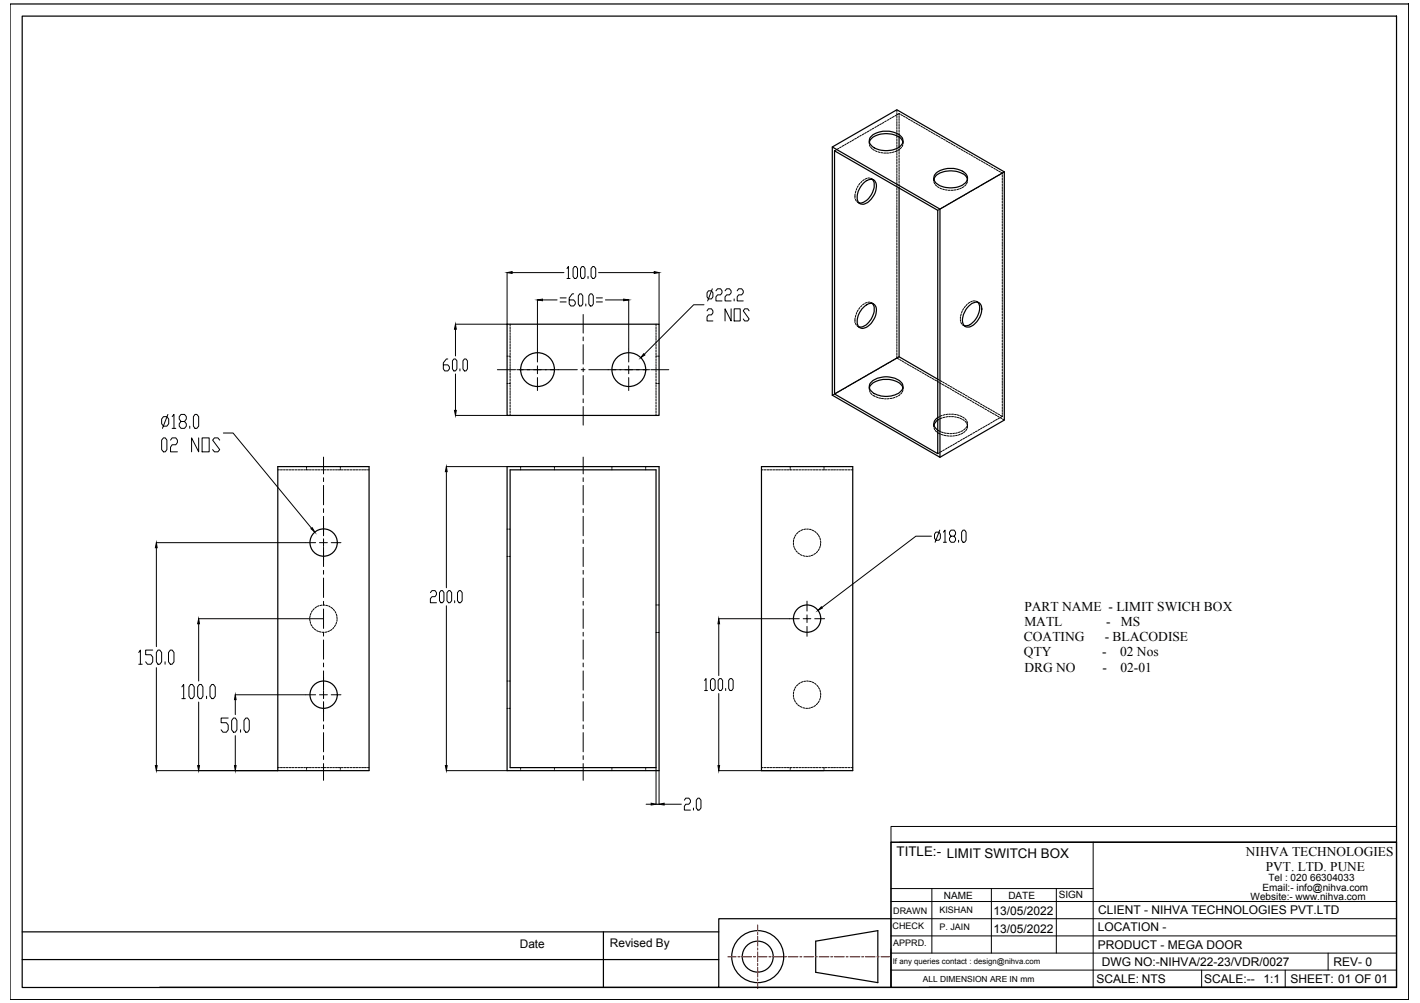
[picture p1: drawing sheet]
<svg xmlns="http://www.w3.org/2000/svg" width="297mm" height="210mm" viewBox="0 0 297 210" stroke-linecap="round" stroke-linejoin="round" font-family="sans-serif">
<!-- layer: 0 -->
<g fill="none" stroke="#000" stroke-width=".25">
<path d="M2.1 .8h292.6v208.4h-292.6zM4.6 3.4h287.5v203.3h-287.5zM174.1 30.8l22.5 13v51.9l-22.5-13zM174.1 30.8l13.5-7.8 22.5 13M174.6 31.6l21.6 12.4v50.9l-21.6-12.4zM180.8 38.2a1.43 1.43 0 0 1 2.4 0 4 4 0 0 1-2.5 4.5 1.29 1.29 0 0 1-1.4-1.7 4.7 4.7 0 0 1 1.5-2.8zM182.5 37.5a3 3 0 0 1-.6 3.7 2.64 2.64 0 0 1-2.2 1.2M182.6 28.2a4.9 4.9 0 0 1 6.2 .7 1.66 1.66 0 0 1-1.3 2.2 4.8 4.8 0 0 1-5.5-1 1.45 1.45 0 0 1 .6-1.9zM187.9 28.6a5.2 5.2 0 0 0-5.8 .6l-.3 .5M187.9 28.5a1.93 1.93 0 0 1 1 1.2M188.1 28.7v2.1M188.1 39.4v35.3"/>
<path d="M195.8 36.2a5.1 5.1 0 0 1 6.3 .2 1.49 1.49 0 0 1-.7 2.3 5.2 5.2 0 0 1-5.7-.6 1.39 1.39 0 0 1 .1-1.9zM202.4 37.5a3.1 3.1 0 0 0-2.9-1.7 4.2 4.2 0 0 0-4 1.4l-.1 .3M210.1 36v51.9l-13.5 7.8M210.1 36l-13.5 7.8M106.1 67.8h31.8v19.1h-31.8zM180.3 64.7a2.06 2.06 0 0 1 2.5-1 2.61 2.61 0 0 1-.1 3.3 2.29 2.29 0 0 1-2.9 1.5 3 3 0 0 1 .5-3.8zM182.5 63.5a2.99 2.99 0 0 1-.6 3.7 2.56 2.56 0 0 1-2.2 1.2M188.1 74.7l-13.5 7.8M188.1 74.7l8.1 4.7M202.5 64.2a1.75 1.75 0 0 1 2.6-.5 3.7 3.7 0 0 1-1.5 4.4 1.36 1.36 0 0 1-1.8 .1 1.36 1.36 0 0 1-.4-1.7l.1-.7zM203 67.9l-.6 .3h-.6M204.5 63.3a2.95 2.95 0 0 1-.3 3.4l-1.3 1.2"/>
<path d="M58.1 97.6h19.1v63.7h-19.1zM106.1 97.6h31.8v63.7h-31.8zM106.7 98.3h30.5v62.3h-30.5zM159.3 97.6h19.1v63.7h-19.1zM181.8 81.2a3.8 3.8 0 0 1 4.2-1.8 3.2 3.2 0 0 1 2.9 1.8M182.1 80.1a4.7 4.7 0 0 1 6.7 .2 1.61 1.61 0 0 1-1.3 2.2 4.7 4.7 0 0 1-5.5-1l-.2-.7zM196.2 87.4a1.47 1.47 0 0 0-.9 1.3 1.47 1.47 0 0 0 .9 1.3M196.2 87.9l-.5 .4-.3 .6M186.4 176.3h105.7v30.3h-105.7zM4.6 195h145.8M126.2 195v11.7M170.6 197l13-2.2v10.8l-13-2.1z"/>
<path d="M186.4 192.3h-36v14.3h-117M4.6 200.8h145.8M150.4 206.6h36M194.3 206.6h97.8"/>
<circle cx="112.4" cy="77.3" r="3.5"/>
<circle cx="131.5" cy="77.3" r="3.5"/>
<circle cx="67.7" cy="113.5" r="2.86"/>
<circle cx="168.8" cy="129.5" r="2.86"/>
<circle cx="67.7" cy="145.4" r="2.86"/>
<circle cx="158.5" cy="200.2" r="5.4"/>
<circle cx="158.5" cy="200.2" r="3.2"/>
</g>
<g fill="none" stroke="#000" stroke-width=".21">
<path d="M174.9 31.4l-.3 .2M175.5 31.1l-.4 .1M176 30.8l-.4 .1M176.5 30.4l-.4 .2M177 30.1l-.3 .2M177.5 29.8l-.3 .2M178.1 29.5l-.4 .2M178.6 29.2l-.3 .2M179 40l-.1 .4M179.1 28.9l-.3 .2M179.2 39.4l-.1 .4M179.5 38.9l-.2 .3"/>
<path d="M179.6 28.6l-.3 .2M179.9 38.4l-.3 .3M180.2 28.3l-.4 .2M180.3 38l-.3 .3M180.7 28l-.3 .2M180.8 37.6l-.3 .2M181.2 27.7l-.3 .2M181.3 37.3l-.3 .2M181.5 37.3h.4M181.8 27.4l-.4 .2M181.8 29.7v.4M181.8 29.5v.5"/>
<path d="M181.9 30.3l.1 .4M182.1 37.3l.4 .2M182.1 30.8l.3 .3M182.3 27.1l-.4 .2M182.3 37.4l.4 .3M182.6 31.3l.3 .2M182.8 26.8l-.4 .2M183.1 31.6l.4 .1M183.3 26.5l-.3 .2M183.7 31.8l.4 .1M183.8 26.2l-.3 .2M184.3 31.9l.3 .1"/>
<path d="M184.4 25.9l-.4 .2M184.9 32h.4M184.9 25.6l-.3 .2M185.4 25.3l-.3 .2M185.4 32h.5M186 25l-.4 .2M186.5 31.9l-.4 .1M186.5 24.7l-.4 .2M187 24.4l-.4 .2M187.1 31.8l-.4 .1M187.5 24.1l-.3 .2M187.6 31.6l-.4 .1"/>
<path d="M187.6 23v.4M187.6 23.6v.4M187.6 24.2v.4M187.6 24.8v.4M187.6 25.4v.5M187.6 26v.4M187.6 26.7v.3M187.6 27.2v.5M187.6 27.8v.5M187.6 28.5v.4M187.6 29.1v.3M187.6 29.7v.4"/>
<path d="M187.6 30.3v.4M187.6 30.9v.4M187.6 31.5v.4M187.6 32.1v.4M187.6 32.7v.4M187.6 33.3v.4M187.6 33.9v.4M187.6 34.5v.4M187.6 35.1v.4M187.6 35.7v.4M187.6 36.4v.3M187.6 36.9v.5"/>
<path d="M187.6 37.5v.5M187.6 38.2v.4M187.6 38.8v.3M187.6 39.4v.4M187.6 40v.4M188.1 23.8l.2 .1M188.1 23.8v.2M188.1 24.2v.4M188.1 24.8v.4M188.1 25.4v.4M188.1 26v.4M188.1 26.6v.4"/>
<path d="M188.1 27.2v.4M188.1 27.8v.5M188.1 28.4v.3M188.1 30.8v.2M188.1 31.2v.5M188.1 31.8v.4M188.1 32.5v.3M188.1 33v.5M188.1 33.6v.5M188.1 34.3v.4M188.1 34.9v.4M188.1 35.5v.4"/>
<path d="M188.1 36.1v.4M188.1 36.7v.4M188.1 37.3v.4M188.1 37.9v.4M188.1 38.5v.4M188.1 39.1v.3M188.1 23.8l-.4 .2M188.2 31.3l-.4 .2M188.5 24l.3 .2M188.6 30.8l-.3 .3M188.8 30.3l-.1 .4M188.9 29.7v.4"/>
<path d="M188.9 29.5v.5M189 24.3l.3 .2M189.5 24.6l.4 .2M190 24.9l.4 .2M190.5 25.2l.4 .2M191.1 25.5l.3 .2M191.6 25.8l.4 .2M192.1 26.1l.4 .2M192.6 26.4l.4 .2M193.2 26.7l.3 .2M193.7 27l.3 .2M194.2 27.3l.4 .2"/>
<path d="M194.8 27.6l.3 .2M195.3 27.9l.3 .2M195.3 37.3v.5M195.4 37.5v.4M195.4 38.1l.1 .4M195.7 38.6l.2 .3M195.8 28.2l.4 .2M196.1 39.1l.3 .2M196.3 28.5l.4 .2M196.6 39.4l.4 .1M196.8 28.9l.4 .1M197.2 39.6l.4 .1"/>
<path d="M197.4 29.2l.3 .1M197.8 39.7l.3 .1M197.9 29.4l.3 .3M198.4 39.8h.3M198.4 29.7l.4 .3M199 39.8h.4M199 30l.3 .3M199.5 30.3l.3 .3M200 39.7l-.5 .1M200 30.7l.3 .1M200.5 31l.4 .1M200.6 39.6l-.4 .1"/>
<path d="M201 31.3l.4 .2M201.1 39.4l-.4 .1M201.6 31.6l.3 .2M201.6 39.1l-.3 .2M202.1 38.6l-.3 .3M202.1 31.9l.3 .2M202.3 38.1l-.1 .4M202.3 37.5l.1 .4M202.4 37.3v.5M202.6 32.2l.4 .2M203.1 32.5l.4 .2M203.4 39.9l-.4 .2"/>
<path d="M203.7 32.8l.3 .2M203.9 39.6l-.4 .2M204.2 33.1l.3 .2M204.4 39.3l-.4 .2M204.7 33.4l.3 .2M204.9 39l-.3 .2M205.3 33.7l.3 .2M205.4 38.7l-.3 .1M205.8 34l.3 .2M206 38.3l-.4 .3M206.3 34.3l.4 .2M206.5 38l-.4 .3"/>
<path d="M206.8 34.6l.4 .2M207 37.7l-.3 .3M207.3 34.9l.4 .2M207.5 37.5l-.3 .2M207.9 35.2l.3 .2M208.1 37.2l-.4 .2M208.4 35.5l.3 .2M208.6 36.9l-.4 .1M208.9 35.8l.4 .2M209.1 36.6l-.3 .1M209.5 36.1l.2 .1M209.7 36.2l-.4 .2"/>
<path d="M209.7 36.2v.2M209.7 36.6v.4M209.7 37.2v.5M209.7 37.8v.5M209.7 38.5v.3M209.7 39.1v.4M209.7 39.7v.4M106.1 57.1v10.7h-10.8M107.1 57.1h10.9M118.6 56.2l.3-.4v2.5M118.6 58.3h.6M120.2 55.8h.3l.3 .4v1.7l-.3 .4h-.3l-.3-.4v-1.7z"/>
<path d="M121.7 55.8h.4l.3 .4v1.7l-.3 .4h-.4l-.3-.4v-1.7zM123 57.9v.4M124 55.8h.3l.3 .4v1.7l-.3 .4h-.3l-.4-.4v-1.7zM125.2 57.1h11.6M137.9 57.1v10.7M178.9 40.6l-.1 .9M178.9 41.7l.2 .4M179.3 42.2l.4 .2M179.4 42.4l.5 .2M187.6 40.6v.4M187.6 41.2v.4M187.6 41.8v.4"/>
<path d="M187.6 42.4v.4M187.6 43v.4M187.6 43.6v.4M187.6 44.2v.4M187.6 44.8v.4M187.6 45.4v.4M187.6 46v.4M187.6 46.6v.5M187.6 47.2v.5M187.6 47.9v.3M187.6 48.5v.4M187.6 49.1v.4"/>
<path d="M187.6 49.7v.4M187.6 50.3v.4M187.6 50.9v.4M187.6 51.5v.4M187.6 52.1v.4M187.6 52.7v.4M187.6 53.3v.4M187.6 53.9v.4M187.6 54.5v.4M187.6 55.1v.4M187.6 55.7v.4M187.6 56.3v.5"/>
<path d="M187.6 56.9v.4M187.6 57.6v.3M187.6 58.2v.4M187.6 58.7v.5M187.6 59.4v.4M187.6 60v.4M196.5 43.8l-.3 .2M197 43.5l-.3 .2M197.6 43.2l-.4 .2M198.1 42.9l-.3 .2M198.6 42.6l-.3 .2M199.2 42.3l-.4 .2"/>
<path d="M199.7 42l-.4 .2M200.2 41.7l-.4 .2M200.7 41.4l-.4 .2M201.2 41.1l-.3 .2M201.8 40.8l-.4 .2M202.3 40.5l-.3 .2M202.8 40.2l-.3 .2M209.7 40.3v.4M209.7 40.9v.4M209.7 41.5v.4M209.7 42.1v.4M209.7 42.7v.4"/>
<path d="M209.7 43.3v.4M209.7 43.9v.4M209.7 44.5v.4M209.7 45.1v.4M209.7 45.7v.4M209.7 46.3v.4M209.7 46.9v.5M209.7 47.6v.3M209.7 48.2v.3M209.7 48.8v.4M209.7 49.3v.5M209.7 50v.4"/>
<path d="M209.7 50.6v.4M209.7 51.2v.4M209.7 51.8v.4M209.7 52.4v.4M209.7 53v.4M209.7 53.6v.4M209.7 54.2v.4M209.7 54.8v.4M209.7 55.4v.4M209.7 56v.4M209.7 56.6v.5M209.7 57.3v.3"/>
<path d="M209.7 57.9v.3M209.7 58.4v.5M209.7 59v.5M209.7 59.7v.4M93.7 75.1h-.3l-.7 .8v1.3l.3 .4h.7l.3-.4v-.4l-.3-.4h-1M94.9 75.1h.4l.3 .4v1.7l-.3 .4h-.4l-.3-.4v-1.7zM95.3 68.9v5.6M95.3 78.3v7.6M96.2 77.2v.4M97.1 75.1h.4l.3 .4v1.7l-.3 .4h-.4l-.3-.4v-1.7zM104 77.4h3.9M106.1 74.5h.2"/>
<path d="M106.5 74.5h.2M106.7 67.8v.4M106.7 68.4v.4M106.7 69v.4M106.7 69.6v.4M106.7 70.2v.4M106.7 70.8v.4M106.7 71.4v.4M106.7 72v.5M106.7 72.6v.5M106.7 73.3v.3M106.7 73.9v.3"/>
<path d="M106.7 74.5v.4M106.7 75.1v.4M106.7 75.7v.4M106.7 76.3v.4M106.7 76.9v.4M106.7 77.5v.4M106.7 78.1v.4M106.7 78.7v.4M106.7 79.3v.4M106.7 79.9v.4M108.1 77.4h12.7M112.4 76.6v.8h-.8"/>
<path d="M112.4 62.8v13M112.4 79v2.7M113.2 77.4h-.8v.8M113.5 62.8h3M117.2 62.3h1.2M117.2 63.2h1.2M120 61.5h-.3l-.6 .8v1.3l.3 .4h.6l.3-.4v-.4l-.3-.4h-.9M121.3 61.5h.3l.3 .4v1.7l-.3 .4h-.3l-.3-.4v-1.7zM121.6 77.4h.8M122 65.8v3.9M122 70.5v.8M122 72.1v4.1"/>
<path d="M122 77v.8M122 78.6v4M122.5 63.6v.4M123.2 77.4h12.7M123.5 61.5h.3l.3 .4v1.7l-.3 .4h-.3l-.3-.4v-1.7zM124.7 62.3h1.3M124.7 63.2h1.3M126.6 62.8h3.9M131.5 76.6v.8h-.8M131.5 62.8v13M131.5 79v2.7M132.3 77.4h-.8v.8"/>
<path d="M136.1 77.4h3.8M137.2 67.8v.4M137.2 68.4v.4M137.2 69v.4M137.2 69.6v.4M137.2 70.2v.4M137.2 70.8v.4M137.2 71.4v.4M137.2 72v.5M137.2 72.6v.5M137.2 73.3v.3M137.2 73.9v.3"/>
<path d="M137.2 74.5v.4M137.2 75.1v.4M137.2 75.7v.4M137.2 76.3v.4M137.2 76.9v.4M137.2 77.5v.4M137.2 78.1v.4M137.2 78.7v.4M137.2 79.3v.4M137.2 79.9v.4M137.2 74.5h.3M137.7 74.5h.2"/>
<path d="M147.3 63.8h-2.2l-10.3 10.4M147.9 65.1l.3-.5h.6l.3 .5v.4l-.3 .4h-.6l-.3 .4v.9h1.2M148.2 60.9h.6l.3 .4v.8l-.3 .5h-.6l-.3-.5v-.8zM149 60.4l-1 2.6M149.8 60.9l.3-.5h.6l.3 .5v.4l-.3 .4h-.6l-.3 .4v.9h1.2M151.7 60.9l.3-.5h.6l.3 .5v.4l-.3 .4h-.6l-.3 .4v.9h1.2M152.9 64.6v2.6l-1.2-2.6v2.6M153.6 64.6h1.2v2.6h-1.2zM153.6 62.6v.4M154.2 60.9l.3-.5h.6l.4 .5v.4l-.4 .4h-.6l-.3 .4v.9h1.3M156.7 65.1l-.3-.5h-.6l-.3 .5 1.2 1.6-.3 .5h-.6l-.3-.5M178.9 66.5l-.1 1"/>
<path d="M178.9 67.7l.2 .3M179 66l-.1 .4M179.2 79.8l-.4 .2M179.2 65.4l-.1 .4M179.3 68.2l.4 .2M179.4 68.3l.5 .3M179.5 64.9l-.2 .3M179.7 79.5l-.3 .2M179.9 64.4l-.3 .3M180.2 79.2l-.3 .2M180.3 64l-.3 .2M180.8 63.6l-.3 .2"/>
<path d="M180.8 78.9l-.4 .2M181.3 63.3l-.3 .1M181.3 78.6l-.3 .2M181.8 78.3l-.3 .2M181.9 63.2l-.4 .1M182.1 63.3l.4 .2M182.3 63.4l.4 .2M182.4 78l-.4 .2M182.9 77.7l-.4 .2M183.4 77.4l-.4 .2M183.9 77.1l-.3 .2M184.4 76.8l-.3 .1"/>
<path d="M185 76.4l-.4 .3M185.5 76.1l-.3 .3M186 75.8l-.3 .3M186.5 75.6l-.3 .2M187.1 75.3l-.4 .2M187.3 75.1l.3-.2 .4 .3M187.6 60.6v.4M187.6 61.2v.4M187.6 61.8v.4M187.6 62.4v.4M187.6 63v.4M187.6 63.6v.4"/>
<path d="M187.6 64.2v.4M187.6 64.8v.4M187.6 65.4v.4M187.6 66v.4M187.6 66.6v.4M187.6 67.3v.3M187.6 67.8v.5M187.6 68.4v.5M187.6 69.1v.4M187.6 69.7v.4M187.6 70.3v.4M187.6 70.9v.4"/>
<path d="M187.6 71.5v.4M187.6 72.1v.4M187.6 72.7v.4M187.6 73.3v.4M187.6 73.9v.4M187.6 74.5v.4M188.2 75.3l.3 .2M188.7 75.6l.3 .2M189.2 75.9l.4 .2M189.8 76.2l.3 .2M190.3 76.5l.4 .2M190.8 76.8l.4 .2"/>
<path d="M191.3 77.1l.4 .2M191.8 77.4l.4 .2M192.4 77.7l.3 .2M192.9 78l.4 .2M193.4 78.3l.4 .2M194 78.6l.3 .2M194.5 78.9l.3 .2M195 79.2l.4 .2M195.5 79.5l.4 .2M196.1 79.8l.3 .2M196.2 79.4l.3 .2M196.7 79.7l.3 .2"/>
<path d="M197.2 80l.4 .2M200.9 66.9v.4M200.9 66.3v.4M201 67.5l.2 .3M201.1 65.7l-.2 .4M201.3 65.1l-.1 .4M201.3 68l.4 .1M201.5 68.1l.4 .2M201.6 64.6l-.2 .3M202 64.1l-.3 .3M202.3 63.7l-.2 .3M202.8 63.3l-.3 .2"/>
<path d="M203.4 63l-.4 .2M203.6 63h.4M204.2 63l.3 .3M204.3 63.1l.5 .3M209.7 60.3v.4M209.7 60.9v.4M209.7 61.5v.4M209.7 62.1v.4M209.7 62.7v.4M209.7 63.3v.4M209.7 63.9v.4M209.7 64.5v.4"/>
<path d="M209.7 65.1v.4M209.7 65.7v.4M209.7 66.3v.4M209.7 67v.3M209.7 67.5v.4M209.7 68.1v.5M209.7 68.7v.5M209.7 69.4v.4M209.7 70v.4M209.7 70.6v.4M209.7 71.2v.4M209.7 71.8v.4"/>
<path d="M209.7 72.4v.4M209.7 73v.4M209.7 73.6v.4M209.7 74.2v.4M209.7 74.8v.4M209.7 75.4v.4M209.7 76v.4M209.7 76.7v.3M209.7 77.2v.4M209.7 77.8v.5M209.7 78.5v.4M209.7 79.1v.3"/>
<path d="M209.7 79.7v.4M34.2 87.2h.7l.4 .5v1l-.4 .5h-.7l-.4-.5v-1zM34.2 91.6h.4l.3 .5v2l-.3 .5h-.4l-.4-.5v-2zM35.1 86.7l-1.1 2.9M35.7 92.1l.3-.5h.8l.3 .5v.5l-.3 .5h-.8l-.3 .5v1h1.4M36 87.2l.4-.5v2.9M36 89.6h.8M37.9 88.2l-.4-.5v-.5l.4-.5h.7l.4 .5v.5l-.4 .5h-.7l-.4 .5v.5l.4 .4h.7l.4-.4v-.5l-.4-.5M39.7 89.2v.4M40.8 86.7h.4l.4 .5v2l-.4 .4h-.4l-.3-.4v-2zM41.6 91.6v3l-1.5-3v3M42.3 91.6h1.5v3h-1.5z"/>
<path d="M46 92.1l-.4-.5h-.7l-.4 .5 1.5 2-.4 .5h-.7l-.4-.5M46.7 90.6h2.1l16.4 20M58.1 98.3h.3M58.7 98.3h.4M59.3 98.3h.4M59.9 98.3h.4M60.5 98.3h.4M61.1 98.3h.4M61.7 98.3h.4M62.3 98.3h.4M62.9 98.3h.4M63.5 98.3h.4"/>
<path d="M64.1 98.1v.2h.4M64.1 97.6v.3M64.7 98.3h.4M65.3 98.3h.4M65.9 98.3h.5M66.5 98.3h.5M67.2 98.3h.3M67.7 95.7v3.5M67.7 100v.8M67.8 98.3h.3M68.4 98.3h.4M69 98.3h.4"/>
<path d="M69.6 98.3h.4M70.2 98.3h.4M71.2 98.1v.2h-.4M71.2 97.6v.3M71.4 98.3h.4M72 98.3h.4M72.6 98.3h.4M73.2 98.3h.4M73.8 98.3h.4M74.4 98.3h.4M75 98.3h.4M75.6 98.3h.5"/>
<path d="M76.2 98.3h.5M76.9 98.3h.3M93.4 97.6h12.7M93.4 98.7v24.3M95.3 86.9h10.8M106.1 80.2h.2M106.5 80.2h.2M106.7 80.5v.4M106.7 81.1v.4M106.7 81.7v.5M106.7 82.3v.4M106.7 83v.3"/>
<path d="M106.7 83.6v.3M106.7 84.1v.5M106.7 84.8v.4M106.7 85.4v.4M106.7 86v.4M106.7 86.6v.3M108.9 97.6v.3M108.9 98.1v.2M116 97.6v.3M116 98.1v.2M122 83.5v.8M122 85.1v3.9"/>
<path d="M122 95.7v3.5M122 100v.8M128 97.6v.3M128 98.1v.2M135.1 97.6v.3M135.1 98.1v.2M137.2 80.5v.4M137.2 81.1v.4M137.2 81.7v.5M137.2 82.3v.4M137.2 83v.3M137.2 83.6v.3"/>
<path d="M137.2 84.1v.5M137.2 84.8v.4M137.2 85.4v.4M137.2 86v.4M137.2 86.6v.3M137.2 80.2h.3M137.7 80.2h.2M159.3 98.3h.3M159.8 98.3h.4M160.4 98.3h.5M161 98.3h.4M161.7 98.3h.3"/>
<path d="M162.2 98.3h.5M162.8 98.3h.5M163.5 98.3h.4M164.1 98.3h.4M164.7 98.3h.4M165.3 98.1v.2h.4M165.3 97.6v.3M165.9 98.3h.4M166.5 98.3h.4M167.1 98.3h.4M167.7 98.3h.4M168.3 98.3h.4"/>
<path d="M168.9 98.3h.4M169.5 98.3h.4M170.1 98.3h.4M170.7 98.3h.4M171.4 98.3h.3M172.4 98.1v.2h-.5M172.4 97.6v.3M172.5 98.3h.5M173.2 98.3h.4M173.8 98.3h.4M174.4 98.3h.4M174.5 82.5l-.4 .2"/>
<path d="M175 98.3h.4M175 82.2l-.3 .2M175.5 81.9l-.3 .2M175.6 98.3h.4M176.1 81.6l-.4 .2M176.2 98.3h.4M176.6 81.3l-.4 .2M176.8 98.3h.4M177.1 81l-.3 .2M177.4 98.3h.4M177.6 80.7l-.3 .2M178 98.3h.4"/>
<path d="M178.2 80.4l-.4 .2M178.7 80.1l-.4 .2M181.8 81.2v.3M181.8 80.9v.5M181.9 81.7l.1 .4M182.1 82.3l.3 .3M182.6 82.7l.5 .3M183.2 83l.4 .2M183.8 83.3h.4M184.4 83.4h.4M185 83.5h.4M186 83.4l-.4 .1"/>
<path d="M186.6 83.3l-.4 .1M187.2 83.2l-.4 .1M187.7 82.9l-.3 .2M188.2 82.6l-.3 .2M188.7 82.2l-.3 .3M188.9 81.6l-.1 .4M188.9 81.2v.2M188.9 80.9v.5M195.3 88.7v.5M195.4 89v.3M195.4 89.5l.1 .4M195.7 90.1l.2 .3"/>
<path d="M196.1 90.5l.6 .3M196.2 90l.5 .3M196.5 87.2l-.3 .2M196.5 87.7l-.3 .2M196.5 94.7l-.3 .2M196.6 80.1l.3 .2M196.9 90.4l.4 .1M196.9 90.9l.4 .1M197 87.4l-.3 .2M197 86.9l-.3 .2M197 94.4l-.3 .2M197.1 80.4l.4 .2"/>
<path d="M197.5 90.6l.4 .1M197.5 91.1l.4 .1M197.6 94.1l-.4 .2M197.6 86.8l-.3 .1M197.6 87.3l-.3 .1M197.6 80.7l.4 .2M197.8 80.2l.3 .3M198.1 90.7h.4M198.1 91.2l.4 .1M198.1 93.8l-.3 .2M198.1 81l.4 .2M198.2 86.7l-.3 .1"/>
<path d="M198.2 87.2l-.3 .1M198.3 80.6l.3 .2M198.4 86.7h.4M198.4 87.2h.4M198.6 93.5l-.3 .2M198.7 81.3l.3 .2M198.7 90.7h.4M198.7 91.3h.4M198.8 80.9l.4 .2M199 86.7h.5M199 87.2h.5M199.2 93.2l-.4 .2"/>
<path d="M199.2 81.6l.3 .2M199.3 81.2l.4 .2M199.7 86.7l.4 .1M199.7 90.7h-.4M199.7 87.2l.4 .1M199.7 91.2l-.4 .1M199.7 92.9l-.4 .2M199.7 81.9l.4 .3M199.8 81.5l.4 .2M200.2 92.6l-.4 .2M200.3 86.8l.3 .1M200.3 90.6l-.4 .1"/>
<path d="M200.3 87.4h.3M200.3 91.1l-.4 .1M200.3 82.2l.3 .3M200.3 81.8l.4 .2M200.7 92.3l-.4 .2M200.8 82.5l.3 .2M200.8 87l.4 .2M200.8 87.5l.4 .2M200.9 90.4l-.4 .1M200.9 90.9l-.4 .1M200.9 82.1l.3 .2M201.2 92l-.3 .2"/>
<path d="M201.3 82.8l.4 .2M201.4 87.3l.3 .2M201.4 87.8l.3 .2M201.4 90.1l-.4 .2M201.4 90.6l-.4 .2M201.4 82.4l.4 .2M201.8 91.7l-.4 .2M201.8 83.1l.4 .2M201.9 87.6l.2 .3M201.9 89.7l-.3 .3M201.9 88.2l.2 .3M201.9 90.3l-.3 .2"/>
<path d="M202 82.7l.3 .2M202.2 88.1l.2 .4M202.2 88.6l.2 .4M202.3 89.3l-.3 .3M202.3 89.8l-.3 .3M202.3 91.4l-.3 .2M202.3 89.1l.1-.4v.5M202.3 83.5l.4 .1M202.4 89.2l-.1 .4M202.5 83l.3 .2M202.8 91.1l-.3 .2M202.9 83.8l.3 .1"/>
<path d="M203 83.3l.4 .2M203.4 90.8l-.4 .2M203.4 84.1l.3 .2M203.5 83.6l.4 .2M203.9 90.5l-.4 .2M203.9 84.4l.4 .2M204 83.9l.4 .2M204.4 90.2l-.4 .2M204.5 84.7l.3 .2M204.6 84.2l.3 .2M204.9 89.9l-.3 .2M205 84.9l.3 .3"/>
<path d="M205.1 84.5l.3 .2M205.4 89.6l-.3 .2M205.5 85.2l.4 .3M205.6 84.8l.4 .2M206 89.3l-.4 .2M206 85.6l.4 .2M206.1 85.1l.4 .2M206.5 89l-.4 .2M206.6 85.9l.3 .2M206.7 85.4l.3 .2M207 88.7l-.3 .2M207.1 86.2l.3 .2"/>
<path d="M207.2 85.7l.3 .2M207.5 88.4l-.3 .1M207.6 86.5l.4 .2M207.7 86l.4 .2M208.1 88l-.4 .3M208.1 86.8l.4 .2M208.2 86.3l.4 .2M208.6 87.7l-.4 .3M208.6 87.1l.4 .2M208.8 86.6l.3 .2M209.1 87.4l-.3 .3M209.2 87.4l.3 .2"/>
<path d="M209.3 86.9l.4 .3M209.7 80.2v.5M209.7 80.9v.4M209.7 81.5v.4M209.7 82.1v.4M209.7 82.7v.4M209.7 83.3v.4M209.7 83.9v.4M209.7 84.5v.4M209.7 85.1v.4M209.7 85.7v.4M209.7 86.3v.4"/>
<path d="M209.7 86.9v.3M209.7 87.2l-.4 .2M209.7 87.7l.4 .2M32.7 113.6h33.3M32.7 114.6v20.7M67.7 112.8v.8h-.9M67.7 101.6v4M67.7 106.5v.8M67.7 108.1v4M67.7 112.9v.8M67.7 114.5v4.1M67.7 119.4v.8"/>
<path d="M68.5 113.6h-.8v.8M69.3 113.6h2M106.1 116.4h.2M106.1 110.7h.2M106.5 116.4h.2M106.5 110.7h.2M122 101.6v4M122 106.5v.8M122 108.1v4M122 112.9v.8M122 114.5v4.1M122 119.4v.8"/>
<path d="M166 113.6v.4M166 113v.4M166 114.2l.1 .4M166.2 112.4l-.1 .4M166.2 114.8l.2 .3M166.5 111.9l-.2 .4M166.5 115.3l.3 .3M166.9 115.7l.3 .2M166.9 111.4l-.3 .3M167.4 111.1l-.4 .2M167.4 116.1l.4 .1M167.9 110.9l-.4 .1"/>
<path d="M168 116.3l.3 .1M168.5 110.7l-.4 .1M168.6 116.4h.3M168.7 110.7h.4M169.3 110.8l.4 .1M169.5 116.4h-.4M169.9 110.9l.4 .2M170.1 116.1l-.4 .2M170.4 111.2l.3 .2M170.6 115.8l-.3 .2M170.9 111.6l.2 .3M171 115.4l-.2 .3"/>
<path d="M171.2 112l.2 .4M171.4 114.9l-.3 .3M171.5 112.6l.1 .4M171.6 114.3l-.2 .4M171.6 113.7v.5M171.6 113.2l.1 .4M194.8 112.2h-3.2l-19.7 14.9M195.8 111.4h.6l.3 .4v.8l-.3 .5h-.6l-.3-.5v-.8zM196.6 110.9l-1 2.6M197.3 111.4l.4-.5v2.6M197.3 113.5h.7M199 112.2l-.4-.4v-.4l.4-.5h.6l.3 .5v.4l-.3 .4h-.6l-.4 .4v.5l.4 .4h.6l.3-.4v-.5l-.3-.4"/>
<path d="M200.5 113.1v.4M201.5 110.9h.3l.3 .5v1.7l-.3 .4h-.3l-.3-.4v-1.7zM29 136.6l.4-.6v3M29 139h.7M31.9 136h-1.4v1h1.1l.3 .5v1l-.3 .5h-.8l-.3-.5M32.7 139.7v20.5M33 136h.4l.4 .6v1.9l-.4 .5h-.4l-.3-.5v-1.9zM34.5 138.5v.5M35.6 136h.4l.4 .6v1.9l-.4 .5h-.4l-.4-.5v-1.9zM41.6 129.5h26M41.6 130.5v12M64.8 129.5v.4"/>
<path d="M64.9 128.9l-.1 .4M64.9 130.1l.1 .4M65.1 128.3l-.2 .4M65.1 130.7l.2 .3M65.3 131.2l.3 .3M65.3 127.8l-.2 .3M65.7 127.4l-.2 .3M65.8 131.6l.3 .3M66.2 127l-.3 .2M66.2 132l.4 .2M66.7 126.8l-.3 .1M66.8 132.2l.4 .1"/>
<path d="M67.3 126.6l-.3 .1M67.4 132.3h.4M67.5 126.6h.4M67.7 121v4M67.7 125.8v.8M67.7 127.5v4M67.7 132.3v.8M67.7 133.9v4.1M67.7 138.8v.8M68.1 126.7l.4 .1M68.4 132.2l-.4 .1M68.7 126.8l.4 .2"/>
<path d="M68.9 132l-.3 .2M69.2 127.1l.4 .3M69.4 131.7l-.3 .2M69.7 127.5l.3 .3M69.8 131.3l-.2 .3M70.1 128l.2 .3M70.2 130.8l-.2 .3M70.3 128.5l.2 .4M70.4 130.2l-.1 .4M70.5 129.1v.4M70.5 129.7v.3M90 124l.4-.4h.6l.3 .4v.4l-.3 .5h-.6l-.4 .4v.8h1.3"/>
<path d="M92.2 123.6h.4l.3 .4v1.7l-.3 .4h-.4l-.3-.4v-1.7zM93.4 126.8v33.4M93.8 123.6h.3l.4 .4v1.7l-.4 .4h-.3l-.3-.4v-1.7zM95.1 125.7v.4M96 123.6h.3l.4 .4v1.7l-.4 .4h-.3l-.3-.4v-1.7zM122 121v4M122 125.8v.8M122 127.5v4M122 132.3v.8M122 133.9v4.1M122 138.8v.8M137.2 126.6h.3"/>
<path d="M137.2 132.4h.3M137.7 126.6h.2M137.7 132.4h.2M150.4 129.5h16.8M150.4 130.5v10.9M168.8 128.7v.8h-.8M168.8 125.8v2.1M168.8 131.1v2.1M169.6 129.5h-.8v.8M170.4 129.5h2.1M38 143.7l.4-.5v3M38 146.2h.8"/>
<path d="M39.9 143.2h.3l.4 .5v2l-.4 .5h-.3l-.4-.5v-2zM41.6 146.9v13.3M41.7 143.2h.4l.3 .5v2l-.3 .5h-.4l-.4-.5v-2zM43.2 145.7v.5M44.3 143.2h.3l.4 .5v2l-.4 .5h-.3l-.4-.5v-2zM47.7 150.3h-1.4v.9h1.1l.3 .6v.9l-.3 .5h-.8l-.3-.5M48.8 150.3h.4l.4 .5v1.9l-.4 .5h-.4l-.3-.5v-1.9zM49.2 145.4h16.8M49.2 146.4v3.1M49.2 154v6.2M50.3 152.7v.5M51.4 150.3h.4l.3 .5v1.9l-.3 .5h-.4l-.4-.5v-1.9z"/>
<path d="M67.7 144.6v.8h-.9M67.7 140.4v4M67.7 145.2v.8M67.7 146.8v4.1M67.7 151.7v.8M67.7 153.3v4M67.7 158.1v.8M67.7 159.8v3.5M68.5 145.4h-.8v.8M69.3 145.4h2M106.1 148.2h.2M106.1 142.5h.2"/>
<path d="M106.5 148.2h.2M106.5 142.5h.2M122 140.4v4M122 145.2v.8M122 146.8v4.1M122 151.7v.8M122 153.3v4M122 158.1v.8M122 159.8v3.5M147.4 142.4l.3-.4v2.5M147.4 144.5h.6M149 142h.3l.3 .4v1.7l-.3 .4h-.3l-.4-.4v-1.7z"/>
<path d="M150.4 145.1v15.1M150.5 142h.4l.3 .4v1.7l-.3 .4h-.4l-.3-.4v-1.7zM151.8 144.1v.4M152.7 142h.4l.3 .4v1.7l-.3 .4h-.4l-.3-.4v-1.7zM166 145.4v.4M166 144.8v.4M166 146l.1 .4M166.2 146.5l.2 .4M166.2 144.2l-.1 .4M166.5 143.7l-.2 .3M166.5 147.1l.3 .3M166.9 147.5l.3 .3"/>
<path d="M166.9 143.3l-.3 .2M167.4 142.9l-.4 .3M167.4 147.9l.4 .1M167.9 142.6l-.4 .2M168 148.1l.3 .1M168.5 142.6h-.4M168.6 148.2h.3M168.7 142.5l.4 .1M169.3 142.6h.4M169.5 148.2h-.4M169.9 142.7l.4 .2M170.1 147.9l-.4 .2"/>
<path d="M170.4 143l.3 .2M170.6 147.6l-.3 .3M170.9 143.4l.2 .3M171 147.2l-.2 .3M171.2 143.9l.2 .3M171.4 146.7l-.3 .4M171.5 144.4l.1 .4M171.6 146.2l-.2 .3M171.6 145.6v.4M171.6 145l.1 .4M32.7 161.3h25.4M58.1 160.6h.3"/>
<path d="M58.7 160.6h.4M59.3 160.6h.4M59.9 160.6h.4M60.5 160.6h.4M61.1 160.6h.4M61.7 160.6h.4M62.3 160.6h.4M62.9 160.6h.4M63.5 160.6h.4M64.1 161.1v.2M64.5 160.6h-.4v.3M64.7 160.6h.4"/>
<path d="M65.3 160.6h.4M65.9 160.6h.5M66.5 160.6h.5M67.2 160.6h.3M67.8 160.6h.3M68.4 160.6h.4M69 160.6h.4M69.6 160.6h.4M70.2 160.6h.4M70.8 160.6h.4v.3M71.2 161.1v.2M71.4 160.6h.4"/>
<path d="M72 160.6h.4M72.6 160.6h.4M73.2 160.6h.4M73.8 160.6h.4M74.4 160.6h.4M75 160.6h.4M75.6 160.6h.5M76.2 160.6h.5M76.9 160.6h.3M93.4 161.3h12.7M108.9 160.6v.3M108.9 161.1v.2"/>
<path d="M116 160.6v.3M116 161.1v.2M128 160.6v.3M128 161.1v.2M135.1 160.6v.3M135.1 161.1v.2M135.2 168.3h1M137.2 160.7v7.6h.7v-7M138.9 168.3h3.6M143.2 167.5l.3-.5h.6l.3 .5v.4l-.3 .4h-.6l-.3 .4v.8h1.2M145.1 169.1v.4M146 167h.3l.3 .5v1.6l-.3 .4h-.3l-.3-.4v-1.6z"/>
<path d="M150.4 161.3h21.9M159.3 160.6h.3M159.8 160.6h.4M160.4 160.6h.5M161 160.6h.4M161.7 160.6h.3M162.2 160.6h.5M162.8 160.6h.5M163.5 160.6h.4M164.1 160.6h.4M164.7 160.6h.4M165.3 161.1v.2"/>
<path d="M165.7 160.6h-.4v.3M165.9 160.6h.4M166.5 160.6h.4M167.1 160.6h.4M167.7 160.6h.4M168.3 160.6h.4M168.9 160.6h.4M169.5 160.6h.4M170.1 160.6h.4M170.7 160.6h.4M171.4 160.6h.3M171.9 160.6h.5v.3"/>
<path d="M172.4 161.1v.2M172.5 160.6h.5M173.2 160.6h.4M173.8 160.6h.4M174.4 160.6h.4M175 160.6h.4M175.6 160.6h.4M176.2 160.6h.4M176.8 160.6h.4M177.4 160.6h.4M178 160.6h.4M186.4 173h105.7v3.3h-105.7z"/>
<path d="M186.4 176.3v30.3M188.2 176.3h103.9M228.7 176.3v30.3M186.4 199.5h105.7M186.4 195.9h105.7M186.4 192.3h105.7M186.4 188.7h105.7M186.4 186h42.3M194.9 186v13.5M207.4 186v13.5M221 186v13.5M277.8 199.5v3.5"/>
<path d="M186.4 203h105.7M251.4 203v3.6M268.8 203v3.6"/>
</g>
<g fill="#000" stroke="#000" stroke-width=".21">
<path d="M106.1 57.1l1-.3v.4zM136.8 56.8l1.1 .3-1.1 .1zM95.3 67.8l.1 1.1h-.3zM112.4 62.8l1.1-.2v.3zM130.5 62.6l1 .2-1 .1zM134.6 74l.3 .3-.9 .6zM93.4 97.6l.1 1.1h-.3zM95.1 85.9h.3l-.1 1zM32.7 113.6l.2 1h-.4zM65.1 110.6l.2-.2 .6 1zM41.6 129.5l.1 1h-.4zM150.4 129.5l.1 1h-.3z"/>
<path d="M171.8 127l.2 .2-.9 .5zM49.2 145.4l.2 1h-.3zM32.5 160.2h.4l-.2 1.1zM41.3 160.2h.4l-.1 1.1zM49.1 160.2h.3l-.2 1.1zM93.2 160.2h.3l-.1 1.1zM136.2 168.1l1 .2-1 .2zM137.9 168.3l1-.2v.4zM150.2 160.2h.3l-.1 1.1z"/>
</g>
<g fill="none" stroke="#f00" stroke-width=".25">
<path d="M158.5 193.6v1.2M158.5 195.1v.5M158.5 195.9v2.1M158.5 198.4v.4M158.5 199.2v2M152.3 200.2h1.7M154.4 200.2h.4M155.2 200.2h2M157.6 200.2h.4M158.4 200.2h2M158.5 201.6v.4M158.5 202.4v2.1"/>
<path d="M158.5 204.8v.5M158.5 205.7v1.2M160.9 200.2h.4M161.7 200.2h2M164.1 200.2h.4M164.9 200.2h2M167.3 200.2h.4M168.1 200.2h2.1M170.5 200.2h.5M171.4 200.2h2M173.8 200.2h.4M174.6 200.2h2"/>
<path d="M177 200.2h.4M177.8 200.2h2.1M180.2 200.2h.5M181 200.2h2.1M183.5 200.2h.4M184.3 200.2h1.7"/>
</g>
<g font-size="2.8">
<text x="214.3" y="127.8">PART NAME - LIMIT SWICH BOX</text>
<text x="214.3" y="131">MATL</text>
<text x="231.4" y="131">-</text>
<text x="234.5" y="131">MS</text>
<text x="214.2" y="134.2">COATING</text>
<text x="214.2" y="137.4">QTY</text>
<text x="230.6" y="137.4">-</text>
<text x="231.1" y="134.2">- BLACODISE</text>
<text x="234.3" y="137.4">02 Nos</text>
<text x="214.3" y="140.5">DRG NO</text>
<text x="230.6" y="140.5">-</text>
<text x="234.4" y="140.5">02-01</text>
<text x="187.6" y="179.2">TITLE:- LIMIT SWITCH BOX</text>
<text x="260.6" y="179.1">NIHVA TECHNOLOGIES</text>
<text x="264.8" y="182.3">PVT. LTD. PUNE</text>
</g>
<g font-size="2.5">
<text x="207.8" y="191.6">13/05/2022</text>
<text x="229.7" y="191.3">CLIENT - NIHVA TECHNOLOGIES PVT.LTD</text>
<text x="207.8" y="195.2">13/05/2022</text>
<text x="229.6" y="194.9">LOCATION -</text>
<text x="108.7" y="198.5">Date</text>
<text x="127.6" y="198.2">Revised By</text>
<text x="229.6" y="198.5">PRODUCT - MEGA DOOR</text>
<text x="230.5" y="202.1">DWG NO:-NIHVA/22-23/VDR/0027</text>
<text x="279" y="202.1">REV- 0</text>
<text x="229.3" y="205.7">SCALE: NTS</text>
<text x="251.9" y="205.7">SCALE:--</text>
<text x="264.3" y="205.7">1:1</text>
<text x="269.9" y="205.7">SHEET: 01 OF 01</text>
</g>
<g font-size="2.1">
<text x="265.3" y="184.4">Tel : 020 66304033</text>
<text x="197.4" y="188.1">NAME</text>
<text x="210.9" y="188.2">DATE</text>
<text x="221.5" y="188">SIGN</text>
<text x="261.6" y="188.4">Website:- www.nihva.com</text>
<text x="264.1" y="186.5">Email:- info@nihva.com</text>
</g>
<g font-size="1.9">
<text x="186.8" y="191.2">DRAWN</text>
<text x="196.5" y="191.1">KISHAN</text>
<text x="186.7" y="194.4">CHECK</text>
<text x="186.8" y="198">APPRD.</text>
<text x="196.5" y="194.7">P. JAIN</text>
</g>
<text font-size="1.8" x="193" y="205.4">ALL DIMENSION ARE IN mm</text>
<text font-size="1.6" x="186.8" y="201.7">If any queries contact : design@nihva.com</text>
</svg>
